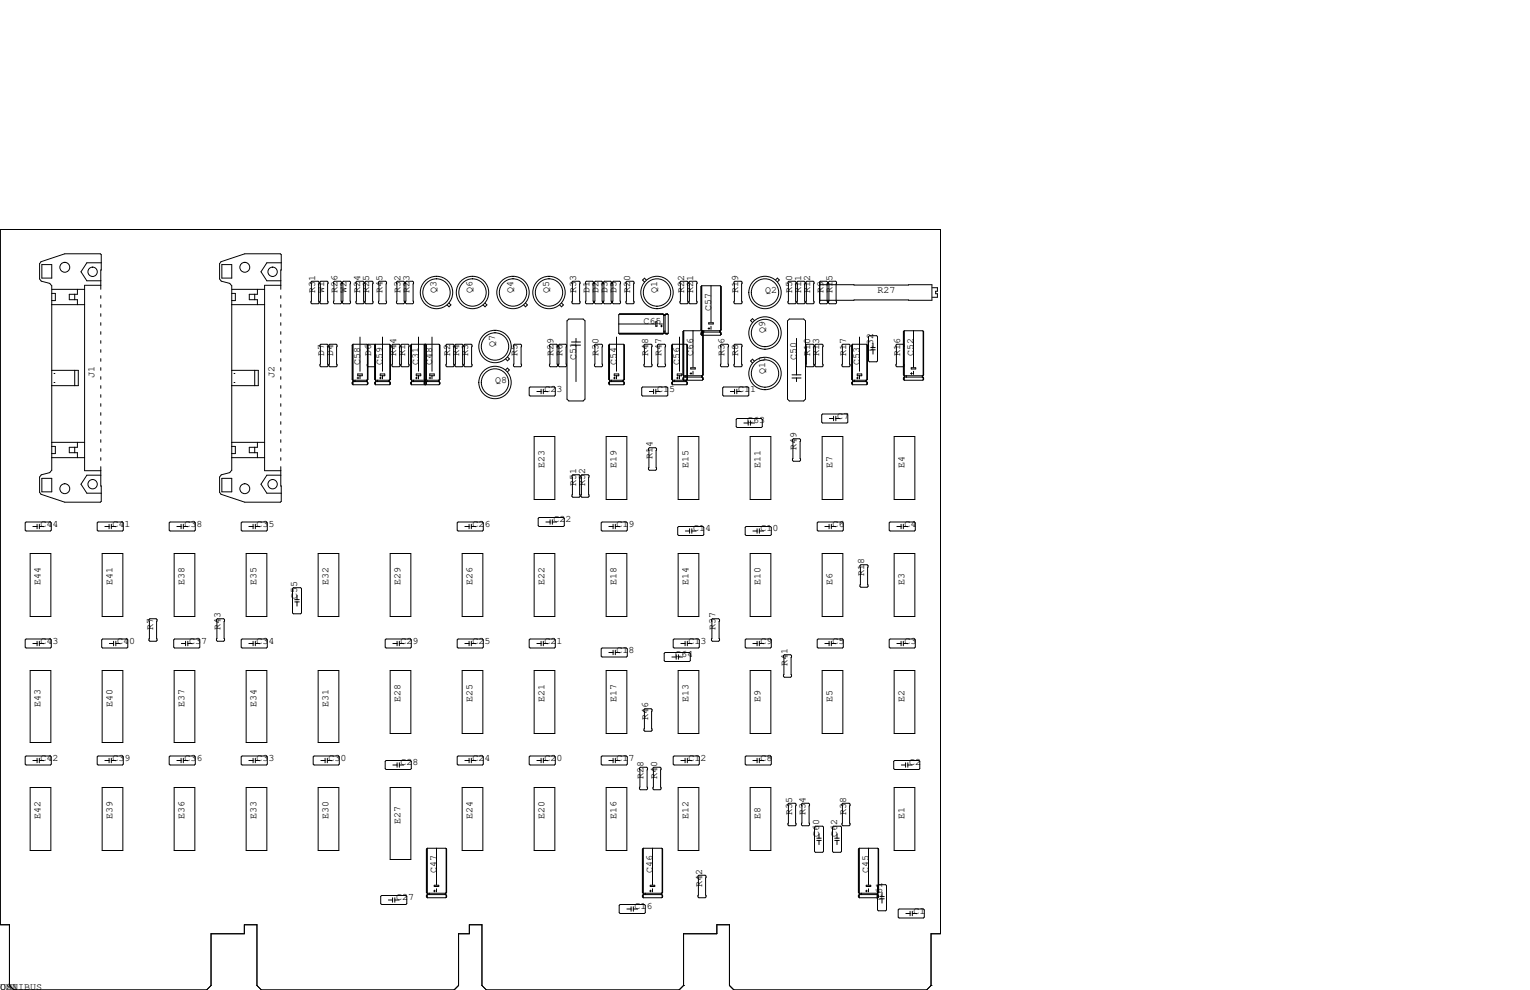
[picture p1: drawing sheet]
<svg xmlns="http://www.w3.org/2000/svg" width="432mm" height="279mm" viewBox="0 0 432 279" stroke-linecap="round" stroke-linejoin="round" font-family="sans-serif">
<g fill="none" stroke="#000" stroke-width=".28">
<path d="M11.8 74.7h2.8v3.8h-2.8zM14 80l.6 .6v52.1l-.6 .7M14.1 80l-2.4-.6-.5-.7v-4.3l.4-.5 6.7-2.3h10l.3 .3-.2 9.8M28.6 74.2h-4.1l-1.6 2.5 1.6 2.5h3.9M62.6 74.7h2.8v3.8h-2.8zM64.8 80l.6 .6v52.1l-.6 .7M64.9 80l-2.4-.6-.5-.7v-4.3l.4-.5 6.7-2.3h10l.3 .3-.2 9.8M79.4 74.2h-4.1l-1.6 2.5 1.6 2.5h3.9M88 79.4h1.8l.2 .2v5.9l-.2 .2h-1.8l-.2-.2v-5.9zM90.6 79.4h1.7l.3 .2v5.9l-.3 .2h-1.7l-.3-.2v-5.9zM94.4 79.4h1.7l.3 .2v5.9l-.3 .2h-1.7l-.3-.2v-5.9zM96.9 79.4h1.8l.2 .2v5.9l-.2 .2h-1.8l-.3-.2v-5.9z"/>
<path d="M100.7 79.4h1.8l.2 .2v5.9l-.2 .2h-1.8l-.2-.2v-5.9zM103.3 79.4h1.7l.3 .2v5.9l-.3 .2h-1.7l-.3-.2v-5.9zM107.1 79.4h1.7l.3 .2v5.9l-.3 .2h-1.7l-.3-.2v-5.9zM112.1 79.4h1.8l.3 .2v5.9l-.3 .2h-1.8l-.2-.2v-5.9zM114.7 79.4h1.8l.2 .2v5.9l-.2 .2h-1.8l-.3-.2v-5.9zM161.7 79.4h1.7l.3 .2v5.9l-.3 .2h-1.7l-.3-.2v-5.9zM165.5 79.4h1.8l.2 .2v5.9l-.2 .2h-1.8l-.3-.2v-5.9zM168 79.4h1.8l.3 .2v5.9l-.3 .2h-1.8l-.2-.2v-5.9zM170.6 79.4h1.7l.3 .2v5.9l-.3 .2h-1.7l-.3-.2v-5.9zM173.1 79.4h1.8l.2 .2v5.9l-.2 .2h-1.8l-.3-.2v-5.9zM176.9 79.4h1.8l.2 .2v5.9l-.2 .2h-1.8l-.2-.2v-5.9zM182.4 79l-.5-.5-.5 .5 .5 .6"/>
<path d="M192.2 79.4h1.7l.3 .2v5.9l-.3 .2h-1.7l-.3-.2v-5.9zM194.7 79.4h1.8l.2 .2v5.9l-.2 .2h-1.8l-.3-.2v-5.9zM207.4 79.4h1.8l.2 .2v5.9l-.2 .2h-1.8l-.3-.2v-5.9zM218.9 79l.5-.5 .5 .5-.5 .6M222.6 79.4h1.8l.3 .2v5.9l-.3 .2h-1.8l-.2-.2v-5.9zM225.2 79.4h1.7l.3 .2v5.9l-.3 .2h-1.7l-.3-.2v-5.9zM227.7 79.4h1.8l.2 .2v5.9l-.2 .2h-1.8l-.2-.2v-5.9zM231.5 79.4h1.8l.3 .2v5.9l-.3 .2h-1.8l-.2-.2v-5.9zM234.1 79.4h1.7l.3 .2v5.9l-.3 .2h-1.7l-.3-.2v-5.9zM14.6 82.8h1v2h-1M14.6 81.7h9.3M14.6 86h9.3"/>
<path d="M21.1 83.1v1.5M21.8 81.7v1.4h-2.2v1.5h2.2v1.4M28.4 80.5h-4.5v52.3h4.5M28.4 83.4v.8M28.4 86v.7M28.4 88.5v.8M28.4 91.1v.7M28.4 93.6v.8M28.4 96.1v.8M28.4 98.7v.7M65.4 82.8h1v2h-1M65.4 81.7h9.3"/>
<path d="M65.4 86h9.3M71.9 83.1v1.5M72.6 81.7v1.4h-2.2v1.5h2.2v1.4M79.2 80.5h-4.5v52.3h4.5M79.2 83.4v.8M79.2 86v.7M79.2 88.5v.8M79.2 91.1v.7M79.2 93.6v.8M79.2 96.1v.8M79.2 98.7v.7M90.6 97.2h1.7l.3 .2v5.9l-.3 .2h-1.7l-.3-.2v-5.9z"/>
<path d="M93.1 97.2h1.8l.2 .2v5.9l-.2 .2h-1.8l-.3-.2v-5.9zM99.5 97.4v9.7M99.6 97.2h4l.2 .2v9.7M99.6 97.2l-.2 .2v9.7l.2 .2h4M99.6 97.2v11.4M101.6 95.1v9.7M103.7 97.3v9.9M103.8 97.9l-.2-.5 .3-.2h1.8l.2 .2-.1 .5M103.8 97.4v9.7M105.9 97.4v9.7M106 97.2h3.9l.3 .2v9.7M106 97.2l-.3 .2v9.7l.3 .2h3.9"/>
<path d="M106 97.2v11.4M108 95.1v9.7M110 97.3v9.9M110.1 97.4l.1 9.7M110.9 97.2h1.7l.3 .2v5.9l-.3 .2h-1.7l-.3-.2v-5.9zM113.4 97.2h1.8l.2 .2v5.9l-.2 .2h-1.8l-.2-.2v-5.9zM116 97.4v9.7M116.1 97.2h7.8l.2 .2v9.7M116.1 97.2l-.2 .2v9.7l.2 .2h7.8M116.1 97.2v11.4M118.1 95.1v9.7M119.8 97.4v9.7"/>
<path d="M120.1 97.2l.2 .2v9.7M120.2 97.3v9.9M120.3 97.4v9.7M121.9 95.1v9.7M124 97.3v9.9M124.1 97.4v9.7M126.1 97.2h1.8l.2 .2v5.9l-.2 .2h-1.8l-.2-.2v-5.9zM126.7 85.5l.6 .6-.6 .5-.5-.5M128.7 97.2h1.7l.3 .2v5.9l-.3 .2h-1.7l-.3-.2v-5.9zM131.2 97.2h1.8l.2 .2v5.9l-.2 .2h-1.8l-.3-.2v-5.9zM136.9 85.5l.5 .6-.5 .5-.6-.5M145.2 97.2h1.7l.3 .2v5.9l-.3 .2h-1.7l-.3-.2v-5.9z"/>
<path d="M148.3 85.5l.5 .6-.5 .5-.5-.5M155.3 97.2h1.8l.3 .2v5.9l-.3 .2h-1.8l-.2-.2v-5.9zM157.9 97.2h1.7l.3 .2v5.9l-.3 .2h-1.7l-.3-.2v-5.9zM158.5 85.5l.5 .6-.5 .5-.6-.5M160 90.6l.5-.6h4.1l.5 .6v22l-.5 .6h-4.1l-.5-.6zM161.3 96.5h2.5M161.3 97.4h2.5M162.6 95.5v1M162.6 97.4v10.3M168 97.2h1.8l.3 .2v5.9l-.3 .2h-1.8l-.2-.2v-5.9zM171.9 97.4v9.7M172 97.2h4l.2 .2v9.7"/>
<path d="M172 97.2l-.2 .2v9.7l.2 .2h4M172 97.2v11.4M174 95.1v9.7M174.6 94h14M174.6 91.4h10.3M174.8 88.7h12.4M174.9 94.2h12.2M176.1 97.3v9.9M176.2 97.4v9.7M182 97.2h1.8l.2 .2v5.9l-.2 .2h-1.8l-.3-.2v-5.9zM185.1 90.8h.3v1.3h-.3zM185.8 97.2h1.8l.2 .2v5.9l-.2 .2h-1.8l-.3-.2v-5.9z"/>
<path d="M186.1 91.4h.8M186.4 92h.5M186.7 91.8v.5M187.1 88.6h-12.2M187.1 88.6h-12.2l-.3 .2v5.2M187.1 88.6l.2 .2M187.3 88.8v5.2l-.2 .3h-12.2l-.3-.3M187.3 93.5h.4M187.3 88.8h.4M187.3 89h.4M187.3 88.9h.4M187.5 93.9h.1"/>
<path d="M187.7 88.8v5.2l.3 .3h.3l.3-.3M187.8 88.7h.7M188 94.2h.3M188.3 88.6h-.3l-.3 .2M188.3 88.6l.3 .2v5.2M188.3 88.6h-.3M189.7 97.4v9.7M189.8 97.2h3.9l.3 .2v9.7M189.8 97.2l-.3 .2v9.7l.3 .2h8.4l.2-.2M189.8 97.2v11.4M191.8 95.1v9.7M192.8 93.6v12.2"/>
<path d="M193 93.3l-.3 .3v12.2l.3 .2h5.2M193 93.3v14l-.3-.2v-.4l.3-.3h5.2M193 93.3h10.3M193.9 97.3v9.9M193.9 97.4l.1 9.7M195.6 93.3v10.4M197.9 80.9v12.2M197.9 94v.4M198.1 80.6v14M198.1 80.6l-.3 .3v12.2l.3 .2M198.1 80.6h5.2l.2 .3v12.2M198.2 93.3l.2 .3v12.2"/>
<path d="M198.2 93.5v.1M198.3 93.5v12.4M198.4 93.6v12.2M198.6 93.3v.4M199.8 92.7h.5M200 91.1h1.3v.3h-1.3zM200.1 92.5v.5M200.7 80.6v10.4M200.7 92.1v.9M203.1 93.3v.4M203.2 93.3v.4M203.3 93.7l.2 .3v.4"/>
<path d="M203.3 93.7h-5.2l-.3 .3v.4l.3 .2M203.3 93.3v.4M203.4 80.8v12.4M203.4 93.9v.6M203.5 80.9v12.2M203.5 94v.4M203.5 94.4l-.2 .2h-5.2M203.5 93.1l-.2 .2M203.6 97.2h1.8l.2 .2v5.9l-.2 .2h-1.8l-.3-.2v-5.9zM207.4 97.2h1.8l.2 .2v5.9l-.2 .2h-1.8l-.3-.2v-5.9zM212.9 90.5l-.5-.6-.6 .6 .6 .5M222.8 90h4l.5 .6v22l-.5 .6h-4l-.5-.6v-22z"/>
<path d="M224.8 95.5v10.3M227.7 97.2h1.8l.2 .2v5.9l-.2 .2h-1.8l-.2-.2v-5.9zM230.3 97.2h1.7l.3 .2v5.9l-.3 .2h-1.7l-.3-.2v-5.9zM231.3 80.4h31.7v4.3h-31.7zM237.9 97.2h1.7l.3 .2v5.9l-.3 .2h-1.7l-.3-.2v-5.9zM240.5 97.4v9.7M240.6 97.2h3.9l.3 .2v9.7M240.6 97.2l-.3 .2v9.7l.3 .2h3.9M240.6 97.2v11.4M242.6 95.1v9.7M244.7 97.3v9.9M244.7 97.4l.1 9.7"/>
<path d="M245.1 95l.3-.3h2l.3 .3v6.9l-.3 .2h-2l-.3-.2zM245.7 98.7h1.3M245.7 98.1h1.3M246.4 96.9v1.2M246.4 98.7v1.2M255 97.9l.1-.5-.2-.2h-1.8l-.2 .2v5.9l.2 .2h1.8l.2-.2-.1-.6M255.1 93.6v12.2M255.2 93.3l-.2 .3v12.2l.2 .2h5.2M255.2 93.3h5.2l.3 .3v12.2M255.2 93.3v14M257.8 93.3v10.4M260.5 93.5v12.4"/>
<path d="M260.6 93.6l.1 12.2M263.1 81.2h1.5v1h-.5v.7h.5v1h-1.5M14.6 104.5h7.5v4.3h-7.5M15.2 105.4h.3M15.2 107.9h.3M21.1 104.5v4.3M28.4 101.2v.8M28.4 103.8v.7M28.4 106.3v.8M28.4 108.8v.8M28.4 111.4v.7M28.4 113.9v.8"/>
<path d="M28.4 116.5v.7M28.4 119v.8M65.4 104.5h7.5v4.3h-7.5M66 105.4h.3M66 107.9h.3M71.9 104.5v4.3M79.2 101.2v.8M79.2 103.8v.7M79.2 106.3v.8M79.2 108.8v.8M79.2 111.4v.7M79.2 113.9v.8"/>
<path d="M79.2 116.5v.7M79.2 119v.8M99.5 107.9v.4M99.8 107.4v.2M100.2 107.3v.4M100.8 106.7h.5M101 105.5h1.2v.5h-1.2zM101 106.4v.5M101.6 106v.9M103.4 107.3v.4M103.5 107.3v.4M103.6 107.7h-4l-.2 .2v.4l.2 .3"/>
<path d="M103.6 107.7l.2 .2v.4M103.6 107.3v.4M103.7 107.8v.7M103.8 102.7l-.2 .6 .3 .2h1.8l.2-.2-.1-.6M103.8 107.9v.4M103.8 108.3l-.2 .3h-4M103.8 107.1l-.2 .2M105.9 107.9v.4M106.1 107.4v.2M106.6 107.3v.4M107.1 106.7h.5M107.3 105.5h1.3v.5h-1.3z"/>
<path d="M107.4 106.4v.5M108 106v.9M109.8 107.3v.4M109.9 107.3v.4M109.9 107.7h-3.9l-.3 .2v.4l.3 .3M109.9 107.7l.3 .2v.4M110 107.8v.7M110.1 107.9l.1 .4M110.2 108.3l-.3 .3h-3.9M110.2 107.1l-.3 .2M116 107.9v.4M116.3 107.4v.2"/>
<path d="M116.7 107.3v.4M117.3 106.7h.5M117.5 105.5h1.2v.5h-1.2zM117.5 106.4v.5M118.1 106v.9M119.8 107.9v.4M120 107.3l-.3-.2v-9.7l.3-.2v11.4l-.3-.3v-.4l.3-.2M120 107.3v.4M120.2 107.8v.7M120.3 107.9v.4M120.3 107.1l-.2 .2 .2 1M120.3 108.3l-.2 .3"/>
<path d="M120.5 107.3v.4M121.1 106.7h.5M121.3 105.5h1.3v.5h-1.3zM121.3 106.4v.5M121.9 106v.9M123.8 107.3v.4M123.9 107.7h-7.8l-.2 .2v.4l.2 .3M123.9 107.7l.2 .2v.4M123.9 107.3v.4M124 107.8v.7M124.1 107.9v.4M124.1 108.3l-.2 .3h-7.8"/>
<path d="M124.1 107.1l-.2 .2M142.7 104.4l.5-.5 .5 .5-.5 .6M143.2 100.8l.6 .5-.6 .5-.5-.5M149.6 109.2h6.9l.2 .3v2l-.2 .3h-6.9l-.2-.3v-2zM151.5 110.5h1.2M152.7 109.9v1.2M153.3 110.5h1.3M153.3 109.9v1.2M171.9 107.9v.4M172.1 107.4v.2M172.6 107.3v.4M173.2 106.7h.5"/>
<path d="M173.4 105.5h1.2v.5h-1.2zM173.4 106.4v.5M174 106v.9M175.8 107.3v.4M175.9 107.3v.4M176 107.7h-4l-.2 .2v.4l.2 .3M176 107.7l.2 .2v.4M176 107.3v.4M176.1 107.8v.7M176.2 107.9v.4M176.2 108.3l-.2 .3h-4M176.2 107.1l-.2 .2"/>
<path d="M181.4 109.2h6.8l.3 .3v2l-.3 .3h-6.8l-.3-.3v-2zM183.3 110.5h1.2M184.5 109.9v1.2M185.1 110.5h1.2M185.1 109.9v1.2M189.7 107.9v.4M189.9 107.4v.2M190.4 107.3v.4M190.9 106.7h.6M191.1 105.5h1.3v.5h-1.3zM191.2 106.4v.5M191.8 106v.9"/>
<path d="M192.8 106.7v.4M193.1 106.2v.1M193.5 106v.4M193.6 107.3v.4M193.7 107.3v.4M193.7 107.7h-3.9l-.3 .2v.4l.3 .3M193.7 107.7l.3 .2v.4M193.9 107.8v.7M193.9 107.9l.1 .4M194 108.3l-.3 .3h-3.9M194 107.1l-.3 .2v.4M194.8 105.4h.5"/>
<path d="M194.9 103.8h1.3v.3h-1.3zM195 105.2v.5M195.6 104.8v.9M198.1 106v.4M198.2 106.4l.2 .3v.4M198.2 106v.4M198.3 106.6v.6M198.4 106.7v.4M198.4 105.8l-.2 .2M204.2 109.2h6.9l.2 .3v2l-.2 .3h-6.9l-.2-.3v-2zM206.1 110.5h1.2M207.3 109.9v1.2"/>
<path d="M207.9 109.9v1.2M207.9 110.5h1.3M208 118.1h6.9l.2 .3v2l-.2 .2h-6.9l-.2-.2v-2zM209.9 119.4h1.3M211.2 118.7v1.3M211.8 119.4h1.2M211.8 118.7v1.3M212.9 101.9l-.5-.5-.6 .5 .6 .5M223.5 106.7h2.6M223.5 105.8h2.6M224.8 106.7v1M232.2 116.8h6.8l.3 .3v2l-.3 .3h-6.8l-.3-.3v-2z"/>
<path d="M234.1 118.1h1.2M235.3 117.5v1.2M235.9 117.5v1.2M235.9 118.1h1.2M240.5 107.9v.4M240.7 107.4v.2M241.2 107.3v.4M241.7 106.7h.6M241.9 105.5h1.3v.5h-1.3zM242 106.4v.5M242.6 106v.9M244.4 107.3v.4"/>
<path d="M244.5 107.3v.4M244.5 107.7h-3.9l-.3 .2v.4l.3 .3M244.5 107.7l.3 .2v.4M244.7 107.8v.7M244.7 107.9l.1 .4M244.8 108.3l-.3 .3h-3.9M244.8 107.1l-.3 .2M255.1 106.7v.4M255.3 106.2v.1M255.8 106v.4M257 105.4h.5M257.2 103.8h1.2v.3h-1.2z"/>
<path d="M257.2 105.2v.5M257.8 104.8v.9M260.3 106v.4M260.4 106v.4M260.4 106.4l.3 .3v.4M260.4 106.4h-5.2l-.2 .3v.4l.2 .2M260.5 106.6v.6M260.6 106.7l.1 .4M260.7 107.1l-.3 .2h-5.2M260.7 105.8l-.3 .2M11.8 135h2.8v3.8h-2.8zM14.6 126h1v2h-1"/>
<path d="M14.6 129.2h9.3M14.6 124.8h9.3M21.1 126.2v1.6M21.8 124.8v1.4h-2.2v1.6h2.2v1.4M28.4 131.7l.2 9.8-.3 .2h-10l-6.7-2.2-.4-.6v-4.3l.5-.6 2.4-.6M28.4 121.5v.8M28.4 124.1v.7M28.4 126.6v.8M28.4 129.2v.7M28.4 134.1h-3.9l-1.6 2.6 1.6 2.5h4.1M62.6 135h2.8v3.8h-2.8zM65.4 129.2h9.3"/>
<path d="M65.4 126h1v2h-1M65.4 124.8h9.3M71.9 126.2v1.6M72.6 124.8v1.4h-2.2v1.6h2.2v1.4M79.2 131.7l.2 9.8-.3 .2h-10l-6.7-2.2-.4-.6v-4.3l.5-.6 2.4-.6M79.2 134.1h-3.9l-1.6 2.6 1.6 2.5h4.1M79.2 121.5v.8M79.2 124.1v.7M79.2 126.6v.8M79.2 129.2v.7M150.7 123.2h5.9v17.8h-5.9zM161.7 134h1.7l.3 .2v5.9l-.3 .2h-1.7l-.3-.2v-5.9z"/>
<path d="M164.2 134h1.8l.2 .2v5.9l-.2 .2h-1.8l-.2-.2v-5.9zM171.1 123.2h5.8v17.8h-5.8zM183.3 126.4h1.7l.3 .2v5.9l-.3 .2h-1.7l-.3-.2v-5.9zM191.4 123.2h5.8v17.8h-5.8zM211.7 123.2h5.9v17.8h-5.9zM223.9 123.8h1.8l.2 .3v5.8l-.2 .3h-1.8l-.3-.3v-5.8zM232 123.2h5.9v17.8h-5.9zM252.3 123.2h5.9v17.8h-5.9zM7.4 147.3h6.8l.3 .3v2l-.3 .3h-6.8l-.3-.3v-2zM8.5 156.2h5.9v17.8h-5.9zM9.3 148.6h1.2M10.5 148v1.2"/>
<path d="M11.1 148.6h1.2M11.1 148v1.2M27.7 147.3h6.8l.3 .3v2l-.3 .3h-6.8l-.3-.3v-2zM28.8 156.2h5.9v17.8h-5.9zM29.6 148.6h1.2M30.8 148v1.2M31.4 148.6h1.2M31.4 148v1.2M47.8 147.6l.2-.3h6.9l.2 .3v2l-.2 .3h-6.9l-.2-.3zM49.1 156.2h5.9v17.8h-5.9zM49.9 148.6h1.2M51.1 148v1.2"/>
<path d="M51.7 148.6h1.3M51.7 148v1.2M68.1 147.6l.2-.3h6.9l.2 .3v2l-.2 .3h-6.9l-.2-.3zM69.5 156.2h5.8v17.8h-5.8zM70.2 148.6h1.2M71.4 148v1.2M72.1 148.6h1.2M72.1 148v1.2M89.8 156.2h5.8v17.8h-5.8zM110.1 156.2h5.9v17.8h-5.9zM129.3 147.3h6.8l.3 .3v2l-.3 .3h-6.8l-.3-.3v-2zM130.4 156.2h5.9v17.8h-5.9z"/>
<path d="M131.2 148.6h1.2M132.4 148v1.2M133 148.6h1.2M133 148v1.2M150.7 156.2h5.9v17.8h-5.9zM152.1 146h6.9l.3 .3v2l-.3 .3h-6.9l-.2-.3v-2zM154.1 147.3h1.1M155.2 146.7v1.3M155.9 147.3h1.2M155.9 146.7v1.3M169.9 147.3h6.9l.2 .3v2l-.2 .3h-6.9l-.2-.3v-2zM171.1 156.2h5.8v17.8h-5.8z"/>
<path d="M171.8 148.6h1.2M173 148v1.2M173.7 148.6h1.2M173.7 148v1.2M191.4 156.2h5.8v17.8h-5.8zM191.5 148.6h6.9l.2 .2v2.1l-.2 .2h-6.9l-.2-.2v-2.1zM193.4 149.9h1.2M194.6 149.2v1.3M195.2 149.9h1.3M195.2 149.2v1.3M210.6 148.6h6.8l.3 .2v2.1l-.3 .2h-6.8l-.3-.2v-2.1zM211.7 156.2h5.9v17.8h-5.9z"/>
<path d="M212.5 149.9h1.2M213.7 149.2v1.3M214.3 149.9h1.2M214.3 149.2v1.3M230.9 147.3h6.8l.3 .3v2l-.3 .3h-6.8l-.3-.3v-2zM232 156.2h5.9v17.8h-5.9zM232.8 148.6h1.2M234 148v1.2M234.6 148.6h1.2M234.6 148v1.2M243 159.4h1.7l.3 .2v5.9l-.3 .2h-1.7l-.3-.2v-5.9zM251.2 147.3h6.9l.2 .3v2l-.2 .3h-6.9l-.2-.3v-2z"/>
<path d="M252.3 156.2h5.9v17.8h-5.9zM253.1 148.6h1.2M254.3 148v1.2M254.9 148v1.2M254.9 148.6h1.3M42 174.9l.3-.3h1.8l.2 .3v5.8l-.2 .3h-1.8l-.3-.3zM61.1 174.9l.2-.3h1.8l.3 .3v5.8l-.3 .3h-1.8l-.2-.3zM82.6 166.1l.2-.2h2l.3 .2v6.9l-.3 .2h-2l-.2-.2zM83.2 169.2h1.3M83.2 169.9h1.3M83.8 168v1.2M83.8 169.9v1.2"/>
<path d="M201 174.6h1.8l.3 .3v5.8l-.3 .3h-1.8l-.2-.3v-5.8zM7.4 180.3h6.8l.3 .3v2l-.3 .3h-6.8l-.3-.3v-2zM8.5 189.2h5.9v20.3h-5.9zM9.3 181.6h1.2M10.5 181v1.2M11.1 181.6h1.2M11.1 181v1.2M28.8 189.2h5.9v20.3h-5.9zM29 180.3h6.8l.3 .3v2l-.3 .3h-6.8l-.3-.3v-2zM30.9 181.6h1.2M32.1 181v1.2M32.7 181.6h1.2"/>
<path d="M32.7 181v1.2M49 180.6l.3-.3h6.8l.3 .3v2l-.3 .3h-6.8l-.3-.3zM49.1 189.2h5.9v20.3h-5.9zM51.2 181.6h1.2M52.4 181v1.2M53 181.6h1.2M53 181v1.2M68.1 180.6l.2-.3h6.9l.2 .3v2l-.2 .3h-6.9l-.2-.3zM69.5 189.2h5.8v20.3h-5.8zM70.2 181.6h1.2M71.4 181v1.2M72.1 181.6h1.2"/>
<path d="M72.1 181v1.2M89.8 189.2h5.8v20.3h-5.8zM109 180.3h6.8l.3 .3v2l-.3 .3h-6.8l-.3-.3v-2zM110.1 189.2h5.9v17.8h-5.9zM110.9 181.6h1.2M112.1 181v1.2M112.7 181.6h1.2M112.7 181v1.2M129.3 180.3h6.8l.3 .3v2l-.3 .3h-6.8l-.3-.3v-2zM130.4 189.2h5.9v17.8h-5.9zM131.2 181.6h1.2M132.4 181v1.2"/>
<path d="M133 181.6h1.2M133 181v1.2M149.6 180.3h6.9l.2 .3v2l-.2 .3h-6.9l-.2-.3v-2zM150.7 189.2h5.9v17.8h-5.9zM151.5 181.6h1.2M152.7 181v1.2M153.3 181.6h1.3M153.3 181v1.2M169.9 182.9h6.9l.2 .2v2.1l-.2 .2h-6.9l-.2-.2v-2.1zM171.1 189.2h5.8v17.8h-5.8zM171.8 184.1h1.2M173 183.5v1.3"/>
<path d="M173.7 183.5v1.3M173.7 184.1h1.2M187.7 184.1h6.9l.2 .3v2l-.2 .3h-6.9l-.2-.3v-2zM189.6 185.4h1.2M190.2 180.3h6.9l.3 .3v2l-.3 .3h-6.9l-.2-.3v-2zM190.8 184.8v1.3M191.4 189.2h5.8v17.8h-5.8zM191.5 185.4h1.2M191.5 184.8v1.3M192.2 181.6h1.1M193.3 181v1.2M194 181.6h1.2"/>
<path d="M194 181v1.2M210.6 180.3h6.8l.3 .3v2l-.3 .3h-6.8l-.3-.3v-2zM211.7 189.2h5.9v17.8h-5.9zM212.5 181.6h1.2M213.7 181v1.2M214.3 181.6h1.2M214.3 181v1.2M221.4 184.8h1.7l.3 .2v5.9l-.3 .2h-1.7l-.3-.2v-5.9zM230.9 180.3h6.8l.3 .3v2l-.3 .3h-6.8l-.3-.3v-2zM232 189.2h5.9v17.8h-5.9zM232.8 181.6h1.2M234 181v1.2"/>
<path d="M234.6 181.6h1.2M234.6 181v1.2M251.2 180.3h6.9l.2 .3v2l-.2 .3h-6.9l-.2-.3v-2zM252.3 189.2h5.9v17.8h-5.9zM253.1 181.6h1.2M254.3 181v1.2M254.9 181v1.2M254.9 181.6h1.3M7.4 213.4h6.8l.3 .2v2l-.3 .3h-6.8l-.3-.3v-2zM9.3 214.6h1.2M10.5 214v1.3M11.1 214.6h1.2"/>
<path d="M11.1 214v1.3M27.7 213.4h6.8l.3 .2v2l-.3 .3h-6.8l-.3-.3v-2zM29.6 214.6h1.2M30.8 214v1.3M31.4 214.6h1.2M31.4 214v1.3M47.8 213.6l.2-.2h6.9l.2 .2v2l-.2 .3h-6.9l-.2-.3zM49.9 214.6h1.2M51.1 214v1.3M51.7 214.6h1.3M51.7 214v1.3M68.1 213.6l.2-.2h6.9l.2 .2v2l-.2 .3h-6.9l-.2-.3z"/>
<path d="M70.2 214.6h1.2M71.4 214v1.3M72.1 214.6h1.2M72.1 214v1.3M88.4 213.6l.2-.2h6.9l.3 .2v2l-.3 .3h-6.9l-.2-.3zM90.6 214.6h1.1M91.7 214v1.3M92.4 214.6h1.2M92.4 214v1.3M108.7 214.9l.3-.3h6.8l.3 .3v2l-.3 .3h-6.8l-.3-.3zM110.9 215.9h1.2M112.1 215.3v1.2"/>
<path d="M112.7 215.9h1.2M112.7 215.3v1.2M129 213.6l.3-.2h6.8l.3 .2v2l-.3 .3h-6.8l-.3-.3zM131.2 214.6h1.2M132.4 214v1.3M133 214.6h1.2M133 214v1.3M149.6 213.4h6.9l.2 .2v2l-.2 .3h-6.9l-.2-.3v-2zM151.5 214.6h1.2M152.7 214v1.3M153.3 214.6h1.3M153.3 214v1.3"/>
<path d="M169.9 213.4h6.9l.2 .2v2l-.2 .3h-6.9l-.2-.3v-2zM171.8 214.6h1.2M173 214v1.3M173.7 214.6h1.2M173.7 214v1.3M180.7 216.5h1.8l.3 .3v5.8l-.3 .3h-1.8l-.2-.3v-5.8zM182 200h1.8l.2 .3v5.8l-.2 .3h-1.8l-.3-.3v-5.8zM184.5 216.5h1.8l.3 .3v5.8l-.3 .3h-1.8l-.2-.3v-5.8zM190.2 213.4h6.9l.3 .2v2l-.3 .3h-6.9l-.2-.3v-2zM192.2 214.6h1.1M193.3 214v1.3M194 214.6h1.2"/>
<path d="M194 214v1.3M210.6 213.4h6.8l.3 .2v2l-.3 .3h-6.8l-.3-.3v-2zM212.5 214.6h1.2M213.7 214v1.3M214.3 214.6h1.2M214.3 214v1.3M252.5 214.6h6.8l.3 .3v2l-.3 .3h-6.8l-.3-.3v-2zM254.4 215.9h1.2M255.6 215.3v1.2M256.2 215.3v1.2M256.2 215.9h1.2M8.5 222.2h5.9v17.8h-5.9z"/>
<path d="M28.8 222.2h5.9v17.8h-5.9zM49.1 222.2h5.9v17.8h-5.9zM69.5 222.2h5.8v17.8h-5.8zM89.8 222.2h5.8v17.8h-5.8zM110.1 222.2h5.9v20.4h-5.9zM120.5 239.6v12.2M120.6 239.4l-.3 .2v12.2l.3 .3h5.2M120.6 239.4h5.2l.2 .2v12.2M120.6 239.4v14M123.2 239.4v10.3M125.9 239.5v12.5M126 239.6v12.2"/>
<path d="M130.4 222.2h5.9v17.8h-5.9zM150.7 222.2h5.9v17.8h-5.9zM171.1 222.2h5.8v17.8h-5.8zM181.4 239.6v12.2M181.5 239.4l-.2 .2v12.2l.2 .3h5.3M181.5 239.4h5.3l.2 .2v12.2M181.5 239.4v14M184.2 239.4v10.3M186.9 239.5v12.5M187 239.6v12.2M191.4 222.2h5.8v17.8h-5.8zM211.7 222.2h5.9v17.8h-5.9z"/>
<path d="M222.6 226.7h1.8l.3 .2v5.9l-.3 .2h-1.8l-.2-.2v-5.9zM226.4 226.7h1.8l.3 .2v5.9l-.3 .2h-1.8l-.2-.2v-5.9zM229.9 233.4l.2-.2h2.1l.2 .2v6.9l-.2 .2h-2.1l-.2-.2zM230.5 236.6h1.3M230.5 237.2h1.3M231.1 235.3v1.3M231.1 237.2v1.2M235 233.4l.2-.2h2l.3 .2v6.9l-.3 .2h-2l-.2-.2zM235.6 236.6h1.3M235.6 237.2h1.3M236.2 235.3v1.3M236.2 237.2v1.2"/>
<path d="M237.9 226.7h1.7l.3 .2v5.9l-.3 .2h-1.7l-.3-.2v-5.9zM242.4 239.6v12.2M242.5 239.4l-.2 .2v12.2l.2 .3h5.2M242.5 239.4v14M242.5 239.4h5.2l.3 .2v12.2M245.1 239.4v10.3M247.8 239.5v12.5M247.9 239.6l.1 12.2M252.3 222.2h5.9v17.8h-5.9zM107.4 253l.3-.3h6.9l.2 .3v2l-.2 .3h-6.9l-.3-.3zM109.6 254h1.2M110.8 253.4v1.2"/>
<path d="M111.4 253.4v1.2M111.4 254h1.2M120.5 252.7v.4M120.7 252.2v.1M121.2 252.1v.4M122.4 251.5h.5M122.6 249.8h1.2v.4h-1.2zM122.6 251.2v.5M123.2 250.8v.9M125.7 252.1v.4M125.8 252.5h-5.2l-.3 .2v.4l.3 .3M125.8 252.5l.2 .2v.4"/>
<path d="M125.8 252.1v.4M125.9 252.6v.6M126 252.7v.4M126 253.1l-.2 .3h-5.2M126 251.8l-.2 .3M174.8 255.5l.2-.2h6.9l.2 .2v2.1l-.2 .2h-6.9l-.2-.2zM176.9 256.5h1.2M178.1 255.9v1.3M178.7 256.5h1.3M178.7 255.9v1.3M181.4 252.7v.4M181.7 252.2v.1"/>
<path d="M182.1 252.1v.4M183.3 251.5h.5M183.5 249.8h1.3v.4h-1.3zM183.6 251.2v.5M184.2 250.8v.9M186.6 252.1v.4M186.7 252.1v.4M186.8 252.5h-5.3l-.2 .2v.4l.2 .3M186.8 252.5l.2 .2v.4M186.8 252.1v.4M186.9 252.6v.6M187 252.7v.4"/>
<path d="M187 253.1l-.2 .3h-5.3M187 251.8l-.2 .3M197 247.3l.2-.3h1.8l.3 .3v5.8l-.3 .3h-1.8l-.2-.3zM242.4 252.7v.4M242.6 252.2v.1M243.1 252.1v.4M244.3 251.5h.5M244.5 249.8h1.2v.4h-1.2zM244.5 251.2v.5M245.1 250.8v.9M247.6 252.1v.4M247.7 249.9l.2-.2h2l.3 .2v6.9l-.3 .2h-2l-.2-.2z"/>
<path d="M247.7 252.5h-5.2l-.2 .2v.4l.2 .3M247.7 252.5l.3 .2v.4M247.7 252.1v.4M247.8 252.6v.6M247.9 252.7l.1 .4M248 253.1l-.3 .3h-5.2M248 251.8l-.3 .3M248.3 253.7h1.3M248.3 253h1.3M248.9 251.8v1.2M248.9 253.7v1.2M253.5 256.8l.2-.3h6.9l.3 .3v2l-.3 .3h-6.9l-.2-.3z"/>
<path d="M255.7 257.8h1.1M256.8 257.2v1.2M257.5 257.2v1.2M257.5 257.8h1.2M192.9 278.1h.1M192.9 278.1l-1.3 1.3h-54.3l-1.3-1.3v-17.1h-3.5v2.5h-3.1v14.6l-1.3 1.3h-54.3l-1.3-1.3v-17.1h-3.5v2.5h-9.4v14.6l-1.3 1.3h-54.4l-1.2-1.3v-17.1h-2.6v-196.2h265.3v198.7h-2.6v14.6M262.8 278.1h.1M262.8 278.1l-1.3 1.3h-54.4l-1.2-1.3v-17.1h-3.6v2.5h-9.4v14.6"/>
<circle cx="18.3" cy="75.4" r="1.4"/>
<circle cx="26.1" cy="76.7" r="1.32"/>
<circle cx="69.1" cy="75.4" r="1.4"/>
<circle cx="76.9" cy="76.7" r="1.32"/>
<circle cx="123.2" cy="82.6" r="3.9"/>
<circle cx="123.2" cy="82.6" r="4.6"/>
<circle cx="133.3" cy="82.6" r="3.9"/>
<circle cx="133.4" cy="82.6" r="4.6"/>
<circle cx="139.7" cy="97.8" r="3.9"/>
<circle cx="139.7" cy="97.8" r="4.6"/>
<circle cx="144.8" cy="82.6" r="3.9"/>
<circle cx="144.8" cy="82.6" r="4.6"/>
<circle cx="154.9" cy="82.6" r="3.9"/>
<circle cx="154.9" cy="82.6" r="4.6"/>
<circle cx="185.4" cy="82.5" r="4.6"/>
<circle cx="185.4" cy="82.5" r="3.9"/>
<circle cx="215.9" cy="94" r="4.6"/>
<circle cx="215.9" cy="94" r="3.9"/>
<circle cx="215.9" cy="82.5" r="4.6"/>
<circle cx="215.9" cy="82.6" r="3.9"/>
<circle cx="139.7" cy="107.9" r="4.6"/>
<circle cx="139.7" cy="108" r="3.9"/>
<circle cx="215.9" cy="105.4" r="4.6"/>
<circle cx="215.9" cy="105.4" r="3.9"/>
<circle cx="18.3" cy="137.9" r="1.4"/>
<circle cx="26.1" cy="136.7" r="1.32"/>
<circle cx="69.1" cy="137.9" r="1.4"/>
<circle cx="76.9" cy="136.7" r="1.32"/>
</g>
<g font-size="2.8">
<text x="88.9" y="82.5" transform="rotate(-90 88.9 82.5)">R31</text>
<text x="91.4" y="82.5" transform="rotate(-90 91.4 82.5)">W1</text>
<text x="95.2" y="82.5" transform="rotate(-90 95.2 82.5)">R26</text>
<text x="97.8" y="82.5" transform="rotate(-90 97.8 82.5)">W2</text>
<text x="101.6" y="82.5" transform="rotate(-90 101.6 82.5)">R24</text>
<text x="104.1" y="82.5" transform="rotate(-90 104.1 82.5)">R25</text>
<text x="107.9" y="82.5" transform="rotate(-90 107.9 82.5)">R45</text>
<text x="113" y="82.5" transform="rotate(-90 113 82.5)">R32</text>
<text x="115.6" y="82.5" transform="rotate(-90 115.6 82.5)">R23</text>
<text x="123.2" y="82.5" transform="rotate(-90 123.2 82.5)">Q3</text>
<text x="133.3" y="82.5" transform="rotate(-90 133.3 82.5)">Q6</text>
<text x="144.8" y="82.5" transform="rotate(-90 144.8 82.5)">Q4</text>
<text x="154.9" y="82.5" transform="rotate(-90 154.9 82.5)">Q5</text>
<text x="162.6" y="82.5" transform="rotate(-90 162.6 82.5)">R33</text>
<text x="166.4" y="82.5" transform="rotate(-90 166.4 82.5)">D1</text>
<text x="168.9" y="82.5" transform="rotate(-90 168.9 82.5)">D2</text>
<text x="171.4" y="82.5" transform="rotate(-90 171.4 82.5)">D3</text>
<text x="174" y="82.5" transform="rotate(-90 174 82.5)">D5</text>
<text x="177.8" y="82.5" transform="rotate(-90 177.8 82.5)">R20</text>
<text x="185.4" y="82.5" transform="rotate(-90 185.4 82.5)">Q1</text>
<text x="193" y="82.5" transform="rotate(-90 193 82.5)">R22</text>
<text x="195.6" y="82.5" transform="rotate(-90 195.6 82.5)">R21</text>
<text x="208.3" y="82.5" transform="rotate(-90 208.3 82.5)">R19</text>
<text x="215.9" y="82.5">Q2</text>
<text x="223.5" y="82.5" transform="rotate(-90 223.5 82.5)">R50</text>
<text x="226.1" y="82.5" transform="rotate(-90 226.1 82.5)">R11</text>
<text x="228.6" y="82.5" transform="rotate(-90 228.6 82.5)">R12</text>
<text x="232.4" y="82.5" transform="rotate(-90 232.4 82.5)">R9</text>
<text x="234.9" y="82.5" transform="rotate(-90 234.9 82.5)">R15</text>
<text x="247.6" y="82.5">R27</text>
<text x="200.7" y="87.6" transform="rotate(-90 200.7 87.6)">C57</text>
<text x="181.6" y="91.4">C65</text>
<text x="215.9" y="94" transform="rotate(-90 215.9 94)">Q9</text>
<text x="91.4" y="100.3" transform="rotate(-90 91.4 100.3)">D7</text>
<text x="94" y="100.3" transform="rotate(-90 94 100.3)">D4</text>
<text x="104.8" y="100.3" transform="rotate(-90 104.8 100.3)">D6</text>
<text x="111.8" y="100.3" transform="rotate(-90 111.8 100.3)">R44</text>
<text x="114.3" y="100.3" transform="rotate(-90 114.3 100.3)">R1</text>
<text x="127" y="100.3" transform="rotate(-90 127 100.3)">R2</text>
<text x="129.5" y="100.3" transform="rotate(-90 129.5 100.3)">R4</text>
<text x="132.1" y="100.3" transform="rotate(-90 132.1 100.3)">R3</text>
<text x="139.7" y="97.8" transform="rotate(-90 139.7 97.8)">Q7</text>
<text x="146" y="100.3" transform="rotate(-90 146 100.3)">R5</text>
<text x="156.2" y="100.3" transform="rotate(-90 156.2 100.3)">R29</text>
<text x="158.7" y="100.3" transform="rotate(-90 158.7 100.3)">R6</text>
<text x="162.6" y="101.6" transform="rotate(-90 162.6 101.6)">C51</text>
<text x="168.9" y="100.3" transform="rotate(-90 168.9 100.3)">R30</text>
<text x="182.9" y="100.3" transform="rotate(-90 182.9 100.3)">R48</text>
<text x="186.7" y="100.3" transform="rotate(-90 186.7 100.3)">R47</text>
<text x="195.6" y="100.3" transform="rotate(-90 195.6 100.3)">C66</text>
<text x="204.5" y="100.3" transform="rotate(-90 204.5 100.3)">R36</text>
<text x="208.3" y="100.3" transform="rotate(-90 208.3 100.3)">R8</text>
<text x="224.8" y="101.6" transform="rotate(-90 224.8 101.6)">C50</text>
<text x="228.6" y="100.3" transform="rotate(-90 228.6 100.3)">R10</text>
<text x="231.1" y="100.3" transform="rotate(-90 231.1 100.3)">R13</text>
<text x="238.8" y="100.3" transform="rotate(-90 238.8 100.3)">R17</text>
<text x="246.4" y="99.1" transform="rotate(-90 246.4 99.1)">C32</text>
<text x="254" y="100.3" transform="rotate(-90 254 100.3)">R16</text>
<text x="257.8" y="100.3" transform="rotate(-90 257.8 100.3)">C52</text>
<text x="26.7" y="106.7" transform="rotate(-90 26.7 106.7)">J1</text>
<text x="77.5" y="106.7" transform="rotate(-90 77.5 106.7)">J2</text>
<text x="101.6" y="102.9" transform="rotate(-90 101.6 102.9)">C58</text>
<text x="107.9" y="102.9" transform="rotate(-90 107.9 102.9)">C59</text>
<text x="118.1" y="102.9" transform="rotate(-90 118.1 102.9)">C31</text>
<text x="121.9" y="102.9" transform="rotate(-90 121.9 102.9)">C48</text>
<text x="139.7" y="107.9">Q8</text>
<text x="174" y="102.9" transform="rotate(-90 174 102.9)">C54</text>
<text x="191.8" y="102.9" transform="rotate(-90 191.8 102.9)">C56</text>
<text x="215.9" y="105.4" transform="rotate(-90 215.9 105.4)">Q10</text>
<text x="242.6" y="102.9" transform="rotate(-90 242.6 102.9)">C53</text>
<text x="153.7" y="110.5">C23</text>
<text x="185.4" y="110.5">C15</text>
<text x="208.3" y="110.5">C11</text>
<text x="210.8" y="119.4">C63</text>
<text x="236.2" y="118.1">C7</text>
<text x="184.1" y="129.5" transform="rotate(-90 184.1 129.5)">R14</text>
<text x="224.8" y="127" transform="rotate(-90 224.8 127)">R49</text>
<text x="153.7" y="132.1" transform="rotate(-90 153.7 132.1)">E23</text>
<text x="162.6" y="137.2" transform="rotate(-90 162.6 137.2)">R51</text>
<text x="165.1" y="137.2" transform="rotate(-90 165.1 137.2)">R52</text>
<text x="174" y="132.1" transform="rotate(-90 174 132.1)">E19</text>
<text x="194.3" y="132.1" transform="rotate(-90 194.3 132.1)">E15</text>
<text x="214.6" y="132.1" transform="rotate(-90 214.6 132.1)">E11</text>
<text x="234.9" y="132.1" transform="rotate(-90 234.9 132.1)">E7</text>
<text x="255.3" y="132.1" transform="rotate(-90 255.3 132.1)">E4</text>
<text x="11.4" y="148.6">C44</text>
<text x="31.7" y="148.6">C41</text>
<text x="52.1" y="148.6">C38</text>
<text x="72.4" y="148.6">C35</text>
<text x="133.3" y="148.6">C26</text>
<text x="156.2" y="147.3">C22</text>
<text x="174" y="148.6">C19</text>
<text x="195.6" y="149.9">C14</text>
<text x="214.6" y="149.9">C10</text>
<text x="234.9" y="148.6">C6</text>
<text x="255.3" y="148.6">C4</text>
<text x="11.4" y="165.1" transform="rotate(-90 11.4 165.1)">E44</text>
<text x="31.7" y="165.1" transform="rotate(-90 31.7 165.1)">E41</text>
<text x="52.1" y="165.1" transform="rotate(-90 52.1 165.1)">E38</text>
<text x="72.4" y="165.1" transform="rotate(-90 72.4 165.1)">E35</text>
<text x="92.7" y="165.1" transform="rotate(-90 92.7 165.1)">E32</text>
<text x="113" y="165.1" transform="rotate(-90 113 165.1)">E29</text>
<text x="133.3" y="165.1" transform="rotate(-90 133.3 165.1)">E26</text>
<text x="153.7" y="165.1" transform="rotate(-90 153.7 165.1)">E22</text>
<text x="174" y="165.1" transform="rotate(-90 174 165.1)">E18</text>
<text x="194.3" y="165.1" transform="rotate(-90 194.3 165.1)">E14</text>
<text x="214.6" y="165.1" transform="rotate(-90 214.6 165.1)">E10</text>
<text x="234.9" y="165.1" transform="rotate(-90 234.9 165.1)">E6</text>
<text x="243.8" y="162.6" transform="rotate(-90 243.8 162.6)">R18</text>
<text x="255.3" y="165.1" transform="rotate(-90 255.3 165.1)">E3</text>
<text x="83.8" y="168.9" transform="rotate(-90 83.8 168.9)">C55</text>
<text x="43.2" y="177.8" transform="rotate(-90 43.2 177.8)">R7</text>
<text x="62.2" y="177.8" transform="rotate(-90 62.2 177.8)">R43</text>
<text x="201.9" y="177.8" transform="rotate(-90 201.9 177.8)">R37</text>
<text x="11.4" y="181.6">C43</text>
<text x="33" y="181.6">C40</text>
<text x="53.3" y="181.6">C37</text>
<text x="72.4" y="181.6">C34</text>
<text x="113" y="181.6">C29</text>
<text x="133.3" y="181.6">C25</text>
<text x="153.7" y="181.6">C21</text>
<text x="174" y="184.1">C18</text>
<text x="190.5" y="185.4">C64</text>
<text x="194.3" y="181.6">C13</text>
<text x="214.6" y="181.6">C9</text>
<text x="234.9" y="181.6">C5</text>
<text x="255.3" y="181.6">C3</text>
<text x="222.2" y="188" transform="rotate(-90 222.2 188)">R41</text>
<text x="11.4" y="199.4" transform="rotate(-90 11.4 199.4)">E43</text>
<text x="31.7" y="199.4" transform="rotate(-90 31.7 199.4)">E40</text>
<text x="52.1" y="199.4" transform="rotate(-90 52.1 199.4)">E37</text>
<text x="72.4" y="199.4" transform="rotate(-90 72.4 199.4)">E34</text>
<text x="92.7" y="199.4" transform="rotate(-90 92.7 199.4)">E31</text>
<text x="113" y="198.1" transform="rotate(-90 113 198.1)">E28</text>
<text x="133.3" y="198.1" transform="rotate(-90 133.3 198.1)">E25</text>
<text x="153.7" y="198.1" transform="rotate(-90 153.7 198.1)">E21</text>
<text x="174" y="198.1" transform="rotate(-90 174 198.1)">E17</text>
<text x="182.9" y="203.2" transform="rotate(-90 182.9 203.2)">R46</text>
<text x="194.3" y="198.1" transform="rotate(-90 194.3 198.1)">E13</text>
<text x="214.6" y="198.1" transform="rotate(-90 214.6 198.1)">E9</text>
<text x="234.9" y="198.1" transform="rotate(-90 234.9 198.1)">E5</text>
<text x="255.3" y="198.1" transform="rotate(-90 255.3 198.1)">E2</text>
<text x="11.4" y="214.6">C42</text>
<text x="31.7" y="214.6">C39</text>
<text x="52.1" y="214.6">C36</text>
<text x="72.4" y="214.6">C33</text>
<text x="92.7" y="214.6">C30</text>
<text x="113" y="215.9">C28</text>
<text x="133.3" y="214.6">C24</text>
<text x="153.7" y="214.6">C20</text>
<text x="174" y="214.6">C17</text>
<text x="194.3" y="214.6">C12</text>
<text x="214.6" y="214.6">C8</text>
<text x="256.5" y="215.9">C2</text>
<text x="181.6" y="219.7" transform="rotate(-90 181.6 219.7)">R28</text>
<text x="185.4" y="219.7" transform="rotate(-90 185.4 219.7)">R40</text>
<text x="11.4" y="231.1" transform="rotate(-90 11.4 231.1)">E42</text>
<text x="31.7" y="231.1" transform="rotate(-90 31.7 231.1)">E39</text>
<text x="52.1" y="231.1" transform="rotate(-90 52.1 231.1)">E36</text>
<text x="72.4" y="231.1" transform="rotate(-90 72.4 231.1)">E33</text>
<text x="92.7" y="231.1" transform="rotate(-90 92.7 231.1)">E30</text>
<text x="113" y="232.4" transform="rotate(-90 113 232.4)">E27</text>
<text x="133.3" y="231.1" transform="rotate(-90 133.3 231.1)">E24</text>
<text x="153.7" y="231.1" transform="rotate(-90 153.7 231.1)">E20</text>
<text x="174" y="231.1" transform="rotate(-90 174 231.1)">E16</text>
<text x="194.3" y="231.1" transform="rotate(-90 194.3 231.1)">E12</text>
<text x="214.6" y="231.1" transform="rotate(-90 214.6 231.1)">E8</text>
<text x="223.5" y="229.9" transform="rotate(-90 223.5 229.9)">R35</text>
<text x="227.3" y="229.9" transform="rotate(-90 227.3 229.9)">R34</text>
<text x="238.8" y="229.9" transform="rotate(-90 238.8 229.9)">R38</text>
<text x="255.3" y="231.1" transform="rotate(-90 255.3 231.1)">E1</text>
<text x="231.1" y="236.2" transform="rotate(-90 231.1 236.2)">C60</text>
<text x="236.2" y="236.2" transform="rotate(-90 236.2 236.2)">C62</text>
<text x="123.2" y="246.4" transform="rotate(-90 123.2 246.4)">C47</text>
<text x="184.1" y="246.4" transform="rotate(-90 184.1 246.4)">C46</text>
<text x="198.1" y="250.2" transform="rotate(-90 198.1 250.2)">R42</text>
<text x="245.1" y="246.4" transform="rotate(-90 245.1 246.4)">C45</text>
<text x="111.8" y="254">C27</text>
<text x="179.1" y="256.5">C16</text>
<text x="248.9" y="254" transform="rotate(-90 248.9 254)">C61</text>
<text x="257.8" y="257.8">C1</text>
<text x="0" y="279.4">OMNIBUS</text>
<text x="0" y="279.4">U$1</text>
</g>
</svg>
